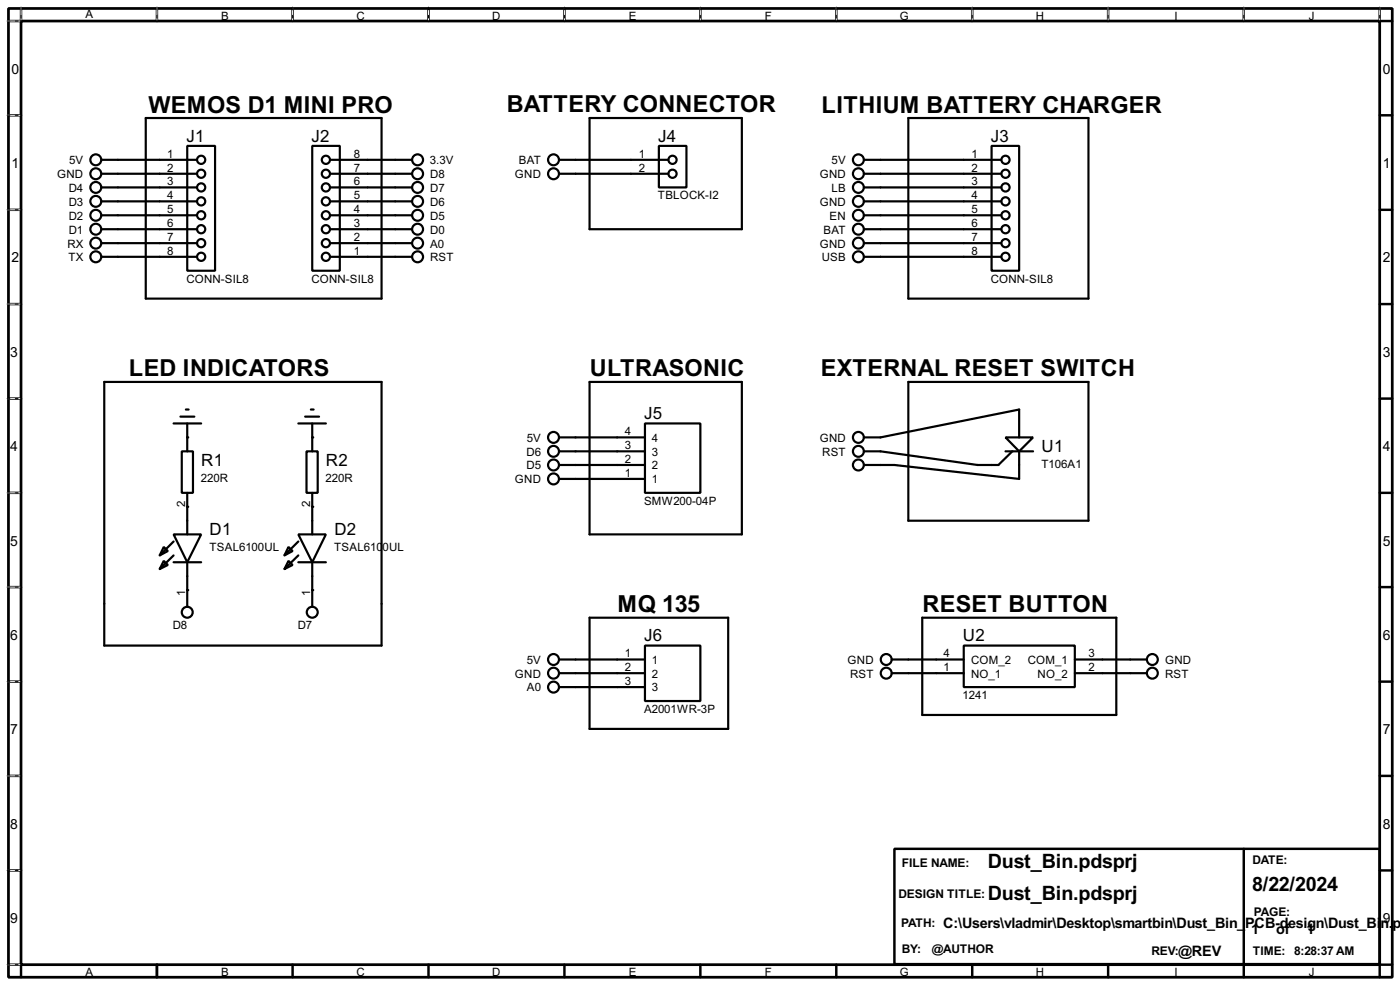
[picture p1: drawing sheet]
<svg xmlns="http://www.w3.org/2000/svg" width="256mm" height="180mm" viewBox="0 0 256 180" stroke-linecap="round" stroke-linejoin="round" font-family="sans-serif">
<path d="M1.6 1.6h253.5v177.3h-253.5zM3.9 3.9h248.9v172.7h-248.9z" fill="none" stroke="#000" stroke-width=".5"/>
<g fill="none" stroke="#000" stroke-width=".45">
<path d="M3.9 1.6v2.3h-2.3M28.8 1.6v2.3M53.6 1.6v2.3M78.5 1.6v2.3M103.4 1.6v2.3M128.3 1.6v2.3M153.2 1.6v2.3M178.1 1.6v2.3M203 1.6v2.3M227.9 1.6v2.3M252.8 1.6v2.3h2.3M1.6 21.1h2.3"/>
<path d="M1.6 38.4h2.3M252.8 21.1h2.3M252.8 38.4h2.3M1.6 55.7h2.3M252.8 55.7h2.3M1.6 73h2.3M252.8 73h2.3M1.6 90.2h2.3M252.8 90.2h2.3M1.6 107.5h2.3M252.8 107.5h2.3M1.6 124.8h2.3"/>
<path d="M252.8 124.8h2.3M1.6 142h2.3M1.6 159.3h2.3M163.9 155.4h88.9v21.1h-88.9zM227.9 155.4v21.1M252.8 142h2.3M252.8 159.3h2.3M1.6 176.6h2.3v2.3M28.8 176.6v2.3M53.6 176.6v2.3M78.5 176.6v2.3M103.4 176.6v2.3"/>
<path d="M128.3 176.6v2.3M153.2 176.6v2.3M178.1 176.6v2.3M203 176.6v2.3M227.9 176.6v2.3M255.1 176.6h-2.3v2.3"/>
</g>
<g fill="none" stroke="#fff" stroke-width=".18">
<path d="M1.3 3.9h2.3M3.9 1.3v2.3M28.8 1.3v2.3M53.6 1.3v2.3M78.5 1.3v2.3M103.4 1.3v2.3M128.3 1.3v2.3M153.2 1.3v2.3M178.1 1.3v2.3M203 1.3v2.3M227.9 1.3v2.3M252.8 1.3v2.3"/>
<path d="M1.3 21.1h2.3M1.3 38.4h2.3M1.3 55.7h2.3M1.3 73h2.3M1.3 90.2h2.3M1.3 107.5h2.3M1.3 124.8h2.3M1.3 142h2.3M1.3 159.3h2.3M1.3 176.6h2.3"/>
</g>
<g fill="none" stroke="#000" stroke-width=".18" stroke-dasharray=".5 1">
<path d="M1.3 3.9h2.3M3.9 1.3v2.3M28.8 1.3v2.3M53.6 1.3v2.3M78.5 1.3v2.3M103.4 1.3v2.3M128.3 1.3v2.3M153.2 1.3v2.3M178.1 1.3v2.3M203 1.3v2.3M227.9 1.3v2.3M252.8 1.3v2.3"/>
<path d="M1.3 21.1h2.3M1.3 38.4h2.3M1.3 55.7h2.3M1.3 73h2.3M1.3 90.2h2.3M1.3 107.5h2.3M1.3 124.8h2.3M1.3 142h2.3M1.3 159.3h2.3M1.3 176.6h2.3"/>
</g>
<g fill="none" stroke="#000" stroke-width=".4">
<path d="M18.6 29.3h17.5M18.6 31.8h17.5M18.6 34.3h17.5M18.6 36.9h17.5M18.6 39.4h17.5M26.7 21.6h43.2v33.1h-43.2zM34.3 26.7h5.1v22.9h-5.1zM57.2 26.7h5.1v22.9h-5.1zM60.5 29.3h15M60.5 31.8h15M60.5 34.3h15M60.5 36.9h15"/>
<path d="M60.5 39.4h15M102.4 29.3h20.1M102.4 31.8h20.1M108 21.6h27.9v20.4h-27.9zM120.7 26.7h5.1v7.6h-5.1zM158.3 29.3h25.1M158.3 31.8h25.1M158.3 34.3h25.1M158.3 36.9h25.1M158.3 39.4h25.1M166.4 21.6h33v33.1h-33zM181.7 26.7h5v22.9h-5z"/>
<path d="M18.6 42h17.5M18.6 44.5h17.5M18.6 47h17.5M60.5 42h15M60.5 44.5h15M60.5 47h15M158.3 42h25.1M158.3 44.5h25.1M158.3 47h25.1M19.1 69.9h50.8v48.3h-50.8zM31.8 77.5h5.1M33.1 76.3h2.5"/>
<path d="M34.1 75h.5M34.3 77.5v5.1M54.7 77.5h5M55.9 76.3h2.6M57 75h.5M57.2 77.5v5.1M108 69.9h27.9v27.9h-27.9zM118.2 77.5h10.1v12.7h-10.1zM166.4 69.9h33v25.4h-33zM31.8 97.8h5.1l-2.6 5.1zM31.8 99.1l-2.5 2.6M33.3 82.6h2.1v7.6h-2.1z"/>
<path d="M34.3 90.2v7.6M54.7 97.8h5l-2.5 5.1zM54.7 99.1l-2.6 2.6M56.2 82.6h2v7.6h-2zM57.2 90.2v7.6M102.4 80.1h15.8M102.4 82.6h15.8M102.4 85.1h15.8M102.4 87.7h15.8M158.3 80.1h3l25.4-5.1v5.1M158.3 82.6h3l17.8 2.5h3.8l2.6-2.5M184.2 80.1h5.1l-2.6 2.5z"/>
<path d="M184.2 82.6h5.1M186.7 82.6v5.1l-22.8-2.6h-5.6M30 102.7l.8 .7-1.5 .8zM30 100.1l.8 .8-1.5 .8zM31.8 102.9h5.1M31.8 101.7l-2.5 2.5M34.3 102.9v8.2M52.9 102.7l.7 .7-1.5 .8zM52.9 100.1l.7 .8-1.5 .8zM54.7 102.9h5M54.7 101.7l-2.6 2.5M57.2 102.9v8.2"/>
<path d="M108 113.1h25.4v20.3h-25.4zM118.2 118.2h10.1v10.1h-10.1zM169 113.1h35.5v17.8h-35.5zM176.6 118.2h20.3v7.6h-20.3zM102.4 120.7h15.8M102.4 123.2h15.8M102.4 125.8h15.8M163.4 120.7h13.2M163.4 123.2h13.2M196.9 120.7h13.2M196.9 123.2h13.2"/>
<circle cx="17.5" cy="34.3" r="1"/>
<circle cx="17.5" cy="31.8" r="1"/>
<circle cx="17.5" cy="36.9" r="1"/>
<circle cx="17.5" cy="29.3" r="1"/>
<circle cx="17.5" cy="39.4" r="1"/>
<circle cx="36.8" cy="29.3" r=".75"/>
<circle cx="36.8" cy="31.8" r=".75"/>
<circle cx="36.8" cy="34.3" r=".75"/>
<circle cx="36.8" cy="36.9" r=".75"/>
<circle cx="36.8" cy="39.4" r=".75"/>
<circle cx="59.7" cy="34.3" r=".75"/>
<circle cx="59.7" cy="31.8" r=".75"/>
<circle cx="59.7" cy="39.4" r=".75"/>
<circle cx="59.7" cy="36.9" r=".75"/>
<circle cx="59.7" cy="29.3" r=".75"/>
<circle cx="76.5" cy="29.3" r="1"/>
<circle cx="76.5" cy="36.9" r="1"/>
<circle cx="76.5" cy="39.4" r="1"/>
<circle cx="76.5" cy="34.3" r="1"/>
<circle cx="76.5" cy="31.8" r="1"/>
<circle cx="101.4" cy="29.3" r="1"/>
<circle cx="101.4" cy="31.8" r="1"/>
<circle cx="123.2" cy="31.8" r=".75"/>
<circle cx="123.2" cy="29.3" r=".75"/>
<circle cx="157.2" cy="36.9" r="1"/>
<circle cx="157.2" cy="34.3" r="1"/>
<circle cx="157.2" cy="39.4" r="1"/>
<circle cx="157.2" cy="31.8" r="1"/>
<circle cx="157.2" cy="29.3" r="1"/>
<circle cx="184.2" cy="29.3" r=".75"/>
<circle cx="184.2" cy="36.9" r=".75"/>
<circle cx="184.2" cy="34.3" r=".75"/>
<circle cx="184.2" cy="39.4" r=".75"/>
<circle cx="184.2" cy="31.8" r=".75"/>
<circle cx="17.5" cy="42" r="1"/>
<circle cx="17.5" cy="47" r="1"/>
<circle cx="17.5" cy="44.5" r="1"/>
<circle cx="36.8" cy="42" r=".75"/>
<circle cx="36.8" cy="44.5" r=".75"/>
<circle cx="36.8" cy="47" r=".75"/>
<circle cx="59.7" cy="44.5" r=".75"/>
<circle cx="59.7" cy="42" r=".75"/>
<circle cx="59.7" cy="47" r=".75"/>
<circle cx="76.5" cy="47" r="1"/>
<circle cx="76.5" cy="44.5" r="1"/>
<circle cx="76.5" cy="42" r="1"/>
<circle cx="157.2" cy="42" r="1"/>
<circle cx="157.2" cy="47" r="1"/>
<circle cx="157.2" cy="44.5" r="1"/>
<circle cx="184.2" cy="42" r=".75"/>
<circle cx="184.2" cy="44.5" r=".75"/>
<circle cx="184.2" cy="47" r=".75"/>
<circle cx="101.4" cy="85.1" r="1"/>
<circle cx="101.4" cy="82.6" r="1"/>
<circle cx="101.4" cy="87.7" r="1"/>
<circle cx="101.4" cy="80.1" r="1"/>
<circle cx="157.2" cy="82.6" r="1"/>
<circle cx="157.2" cy="80.1" r="1"/>
<circle cx="157.2" cy="85.1" r="1"/>
<circle cx="34.3" cy="112.1" r="1"/>
<circle cx="57.2" cy="112.1" r="1"/>
<circle cx="101.4" cy="120.7" r="1"/>
<circle cx="101.4" cy="123.2" r="1"/>
<circle cx="101.4" cy="125.8" r="1"/>
<circle cx="162.3" cy="123.2" r="1"/>
<circle cx="162.3" cy="120.7" r="1"/>
<circle cx="211.1" cy="123.2" r="1"/>
<circle cx="211.1" cy="120.7" r="1"/>
</g>
<g fill="#000">
<circle cx="34.3" cy="92.8" r=".2"/>
<circle cx="34.3" cy="80.1" r=".2"/>
<circle cx="57.2" cy="80.1" r=".2"/>
<circle cx="57.2" cy="92.8" r=".2"/>
<circle cx="34.3" cy="108" r=".2"/>
<circle cx="57.2" cy="108" r=".2"/>
</g>
<g font-size="4.8">
<text x="27.2" y="20.6">WEMOS D1 MINI PRO</text>
<text x="92.8" y="20.5">BATTERY CONNECTOR</text>
<text x="150.5" y="20.6">LITHIUM BATTERY CHARGER</text>
<text x="23.6" y="68.9">LED INDICATORS</text>
<text x="108.1" y="68.8">ULTRASONIC</text>
<text x="150.4" y="68.9">EXTERNAL RESET SWITCH</text>
<text x="113.1" y="112">MQ 135</text>
<text x="169" y="112">RESET BUTTON</text>
</g>
<g font-size="4.1">
<text x="181" y="158.9">Dust_Bin.pdsprj</text>
<text x="181" y="164.8">Dust_Bin.pdsprj</text>
<text x="229.4" y="163">8/22/2024</text>
</g>
<g font-size="3.5">
<text x="34.2" y="25.9">J1</text>
<text x="57.1" y="25.9">J2</text>
<text x="120.6" y="25.9">J4</text>
<text x="181.5" y="25.9">J3</text>
<text x="118" y="76.7">J5</text>
<text x="190.8" y="82.8">U1</text>
<text x="36.9" y="85.3">R1</text>
<text x="59.7" y="85.3">R2</text>
<text x="38.4" y="98">D1</text>
<text x="61.3" y="98">D2</text>
<text x="118" y="117.4">J6</text>
<text x="176.4" y="117.4">U2</text>
</g>
<g font-size="3">
<text x="172.8" y="169.8">C:\Users\vladmir\Desktop\smartbin\Dust_Bin_</text>
<text x="228.1" y="169.8">PCB-design\Dust_Bi</text>
<text x="229.2" y="170.9">1</text>
<text x="233.8" y="170.9">of</text>
<text x="239.4" y="170.9">1</text>
<text x="252.9" y="169.8">n.</text>
<text x="255.1" y="169.8">p</text>
<text x="215.9" y="174.9">@REV</text>
</g>
<g font-size="2.9">
<text x="2.1" y="13.5">0</text>
<text x="253.4" y="13.5">0</text>
<text x="2.1" y="30.7">1</text>
<text x="253.4" y="30.7">1</text>
<text x="2.1" y="48">2</text>
<text x="253.4" y="48">2</text>
<text x="1.9" y="65.3">3</text>
<text x="253.4" y="65.3">3</text>
<text x="1.9" y="82.5">4</text>
<text x="253.4" y="82.5">4</text>
<text x="1.9" y="99.9">5</text>
<text x="253.4" y="99.9">5</text>
<text x="1.9" y="117.1">6</text>
<text x="253.4" y="117.1">6</text>
<text x="1.9" y="134.4">7</text>
<text x="253.4" y="134.4">7</text>
<text x="1.9" y="151.7">8</text>
<text x="253.4" y="151.7">8</text>
<text x="1.9" y="168.9">9</text>
<text x="253.4" y="168.9">9</text>
</g>
<g font-size="2.5">
<text x="165.2" y="158.7">FILE NAME:</text>
<text x="229.4" y="158.2">DATE:</text>
<text x="164.6" y="164.3">DESIGN TITLE:</text>
<text x="229.7" y="167.6">PAGE:</text>
<text x="165.1" y="169.6">PATH:</text>
<text x="165.2" y="174.5">BY:</text>
<text x="170.7" y="174.5">@AUTHOR</text>
<text x="210.9" y="174.7">REV:</text>
<text x="229.5" y="174.7">TIME: 8:28:37 AM</text>
</g>
<g font-size="2.4">
<text x="15.6" y="3.4">A</text>
<text x="40.5" y="3.6">B</text>
<text x="65.3" y="3.6">C</text>
<text x="90.2" y="3.6">D</text>
<text x="115.2" y="3.6">E</text>
<text x="140.1" y="3.6">F</text>
<text x="164.8" y="3.6">G</text>
<text x="189.8" y="3.6">H</text>
<text x="215.1" y="3.6">I</text>
<text x="239.8" y="3.6">J</text>
<text x="30.7" y="28.9">1</text>
<text x="64.8" y="28.9">8</text>
<text x="117" y="28.9">1</text>
<text x="178" y="28.9">1</text>
<text x="10.5" y="32.6">GND</text>
<text x="12.6" y="35.1">D4</text>
<text x="12.7" y="30">5V</text>
<text x="30.7" y="31.4">2</text>
<text x="30.7" y="33.9">3</text>
<text x="64.8" y="33.9">6</text>
<text x="64.8" y="31.4">7</text>
<text x="78.8" y="30">3.3V</text>
<text x="78.8" y="32.6">D8</text>
<text x="78.8" y="35.1">D7</text>
<text x="94.3" y="32.6">GND</text>
<text x="95" y="30">BAT</text>
<text x="117" y="31.4">2</text>
<text x="150.2" y="32.6">GND</text>
<text x="152.3" y="35.1">LB</text>
<text x="152.4" y="30">5V</text>
<text x="178" y="31.4">2</text>
<text x="178" y="33.9">3</text>
<text x="12.6" y="37.7">D3</text>
<text x="12.6" y="40.2">D2</text>
<text x="30.7" y="36.5">4</text>
<text x="30.7" y="39">5</text>
<text x="30.7" y="41.6">6</text>
<text x="64.8" y="41.6">3</text>
<text x="64.8" y="39">4</text>
<text x="64.8" y="36.5">5</text>
<text x="78.8" y="37.7">D6</text>
<text x="78.8" y="40.2">D5</text>
<text x="120.5" y="36.5">TBLOCK-I2</text>
<text x="150.2" y="37.7">GND</text>
<text x="152" y="40.2">EN</text>
<text x="178" y="36.5">4</text>
<text x="178" y="39">5</text>
<text x="178" y="41.6">6</text>
<text x="12.3" y="45.3">RX</text>
<text x="12.5" y="47.8">TX</text>
<text x="12.6" y="42.7">D1</text>
<text x="30.7" y="44.1">7</text>
<text x="30.7" y="46.6">8</text>
<text x="64.8" y="46.6">1</text>
<text x="64.8" y="44.1">2</text>
<text x="78.8" y="42.7">D0</text>
<text x="78.8" y="45.3">A0</text>
<text x="78.8" y="47.8">RST</text>
<text x="150.2" y="45.3">GND</text>
<text x="150.5" y="47.8">USB</text>
<text x="150.9" y="42.7">BAT</text>
<text x="178" y="44.1">7</text>
<text x="178" y="46.6">8</text>
<text x="34.1" y="51.8">CONN-SIL8</text>
<text x="57" y="51.8">CONN-SIL8</text>
<text x="181.5" y="51.8">CONN-SIL8</text>
<text x="96.4" y="83.4">D6</text>
<text x="96.5" y="80.8">5V</text>
<text x="114.5" y="82.2">3</text>
<text x="114.5" y="79.7">4</text>
<text x="119.4" y="83.4">3</text>
<text x="119.4" y="80.8">4</text>
<text x="150.2" y="80.8">GND</text>
<text x="150.6" y="83.4">RST</text>
<text x="36.8" y="88.2">220R</text>
<text x="59.7" y="88.2">220R</text>
<text x="94.3" y="88.5">GND</text>
<text x="96.4" y="85.9">D5</text>
<text x="114.5" y="87.3">1</text>
<text x="114.5" y="84.7">2</text>
<text x="119.4" y="88.5">1</text>
<text x="119.4" y="85.9">2</text>
<text x="190.8" y="85.7">T106A1</text>
<text x="33.9" y="92.8" transform="rotate(-90 33.9 92.8)">2</text>
<text x="56.8" y="92.8" transform="rotate(-90 56.8 92.8)">2</text>
<text x="118" y="92.4">SMW200-04P</text>
<text x="38.4" y="100.9">TSAL6100UL</text>
<text x="61.2" y="100.9">TSAL610</text>
<text x="70.1" y="100.9">0UL</text>
<text x="33.9" y="109.2" transform="rotate(-90 33.9 109.2)">1</text>
<text x="56.8" y="109.2" transform="rotate(-90 56.8 109.2)">1</text>
<text x="31.6" y="115.2">D8</text>
<text x="54.5" y="115.2">D7</text>
<text x="94.3" y="124">GND</text>
<text x="96.5" y="121.5">5V</text>
<text x="114.5" y="120.3">1</text>
<text x="114.5" y="122.8">2</text>
<text x="114.5" y="125.4">3</text>
<text x="119.4" y="121.5">1</text>
<text x="119.4" y="124">2</text>
<text x="155.3" y="121.5">GND</text>
<text x="155.7" y="124">RST</text>
<text x="172.9" y="122.8">1</text>
<text x="172.9" y="120.3">4</text>
<text x="177.9" y="124">NO_1</text>
<text x="177.9" y="121.5">COM_2</text>
<text x="188.3" y="121.5">COM_1</text>
<text x="190.1" y="124">NO_2</text>
<text x="199.4" y="122.8">2</text>
<text x="199.4" y="120.3">3</text>
<text x="213.4" y="121.5">GND</text>
<text x="213.4" y="124">RST</text>
<text x="96.5" y="126.6">A0</text>
<text x="118" y="130.5">A2001WR-3P</text>
<text x="119.4" y="126.6">3</text>
<text x="176.4" y="128">1241</text>
<text x="15.6" y="178.7">A</text>
<text x="40.5" y="178.7">B</text>
<text x="65.3" y="178.7">C</text>
<text x="90.2" y="178.7">D</text>
<text x="115.2" y="178.7">E</text>
<text x="140.1" y="178.7">F</text>
<text x="164.8" y="178.7">G</text>
<text x="189.8" y="178.7">H</text>
<text x="215.1" y="178.7">I</text>
<text x="239.8" y="178.7">J</text>
</g>
</svg>
